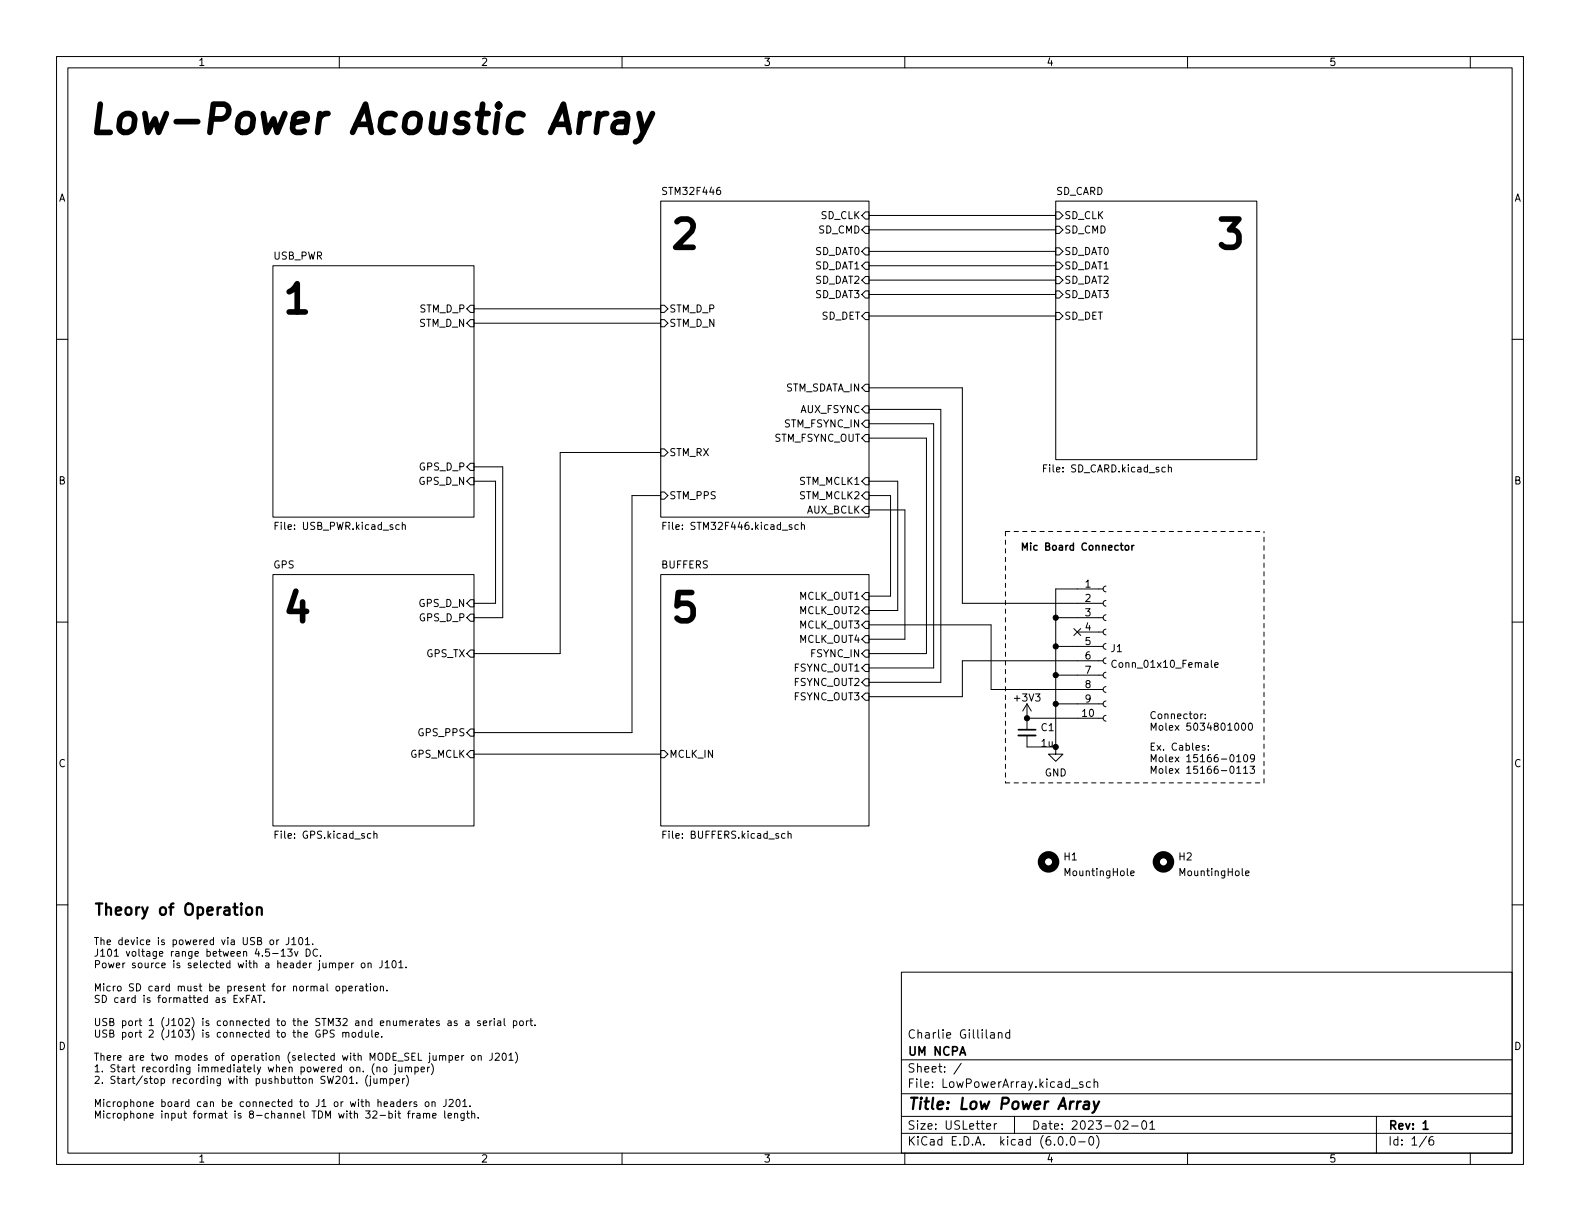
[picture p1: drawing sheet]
<svg xmlns="http://www.w3.org/2000/svg" width="279mm" height="216mm" viewBox="0 0 279 216" stroke-linecap="round" stroke-linejoin="round" font-family="sans-serif">
<g fill="none" stroke="#000" stroke-width=".18">
<path d="M10 10h259.4v195.9h-259.4zM12 12h255.4v191.9h-255.4zM60 10v2M110 10v2M160 10v2M210 10v2M260 10v2M116.8 35.6h36.9v55.8h-36.9zM153 37.5h.7v1.2h-.7l-.6-.6zM153.7 38.1h33M186.7 35.6h35.5v45.7h-35.5zM186.7 37.5h.6l.7 .6-.7 .6h-.6z"/>
<path d="M10 60h2M48.3 47h35.5v44.4h-35.5zM83.2 54h.6v1.2h-.6l-.7-.6zM83.2 56.5h.6v1.3h-.6l-.7-.6zM83.8 54.6h33M83.8 57.2h33M116.8 54h.7l.6 .6-.6 .6h-.7zM116.8 56.5h.7l.6 .7-.6 .6h-.7zM153 43.8h.7v1.3h-.7l-.6-.6zM153 55.2h.7v1.3h-.7l-.6-.6zM153 51.4h.7v1.3h-.7l-.6-.6zM153 48.9h.7v1.3h-.7l-.6-.7z"/>
<path d="M153 46.4h.7v1.2h-.7l-.6-.6zM153 40h.7v1.3h-.7l-.6-.7zM153.7 47h33M153.7 49.5h33M153.7 40.6h33M153.7 44.5h33M153.7 55.9h33M153.7 52.1h33M186.7 43.8h.6l.7 .7-.7 .6h-.6zM186.7 46.4h.6l.7 .6-.7 .6h-.6zM186.7 48.9h.6l.7 .6-.7 .7h-.6zM186.7 51.4h.6l.7 .7-.7 .6h-.6z"/>
<path d="M186.7 55.2h.6l.7 .7-.7 .6h-.6zM186.7 40h.6l.7 .6-.7 .7h-.6zM267.4 60h2M116.8 79.4h.7l.6 .6-.6 .6h-.7zM153 67.9h.7v1.3h-.7l-.6-.6zM153 74.3h.7v1.3h-.7l-.6-.7zM153 76.8h.7v1.3h-.7l-.6-.6zM153 71.8h.7v1.2h-.7l-.6-.6zM153.7 68.6h16.5v38.1h24.9M153.7 72.4h12.7v48.3h-12.7M153.7 77.5h10.1v38.1h-10.1M153.7 74.9h11.4v43.2h-11.4"/>
<path d="M48.6 93h.5M49.2 92.4h-.6v1.2M70.6 92.8h-.4l-.2 .2 .1 .6h.5M71.1 92.9l.2-.1h.3l.1 .8M71.1 92.4v1.2M83.2 81.9h.6v1.3h-.6l-.7-.6zM83.2 84.5h.6v1.2h-.6l-.7-.6zM83.8 82.6h5.1v26.6h-5.1M83.8 85.1h3.8v21.6h-3.8M116.8 87h.7l.6 .6-.6 .7h-.7zM116.8 80h-17.7v35.6h-15.3M116.8 87.6h-5v41.9h-28"/>
<path d="M117.2 93h.4M117.8 92.4h-.6v1.2M141.2 92.8h-.4l-.2 .2 .1 .6h.5M141.7 92.9l.2-.1h.3l.1 .8M141.7 92.4v1.2M153 87h.7v1.3h-.7l-.6-.7zM153 84.5h.7v1.2h-.7l-.6-.6zM153 89.5h.7v1.3h-.7l-.6-.6zM153.7 90.2h6.3v22.8h-6.3M153.7 85.1h5v22.9h-5M153.7 87.6h3.8v17.8h-3.8M206.6 82.7l.2-.1 .3 .1v.8"/>
<path d="M206.6 82.2v1.3M10 110h2M48.3 101.6h35.5v44.5h-35.5zM83.2 114.9h.6v1.3h-.6l-.7-.6zM83.2 108.6h.6v1.3h-.6l-.7-.7zM83.2 106h.6v1.3h-.6l-.7-.6zM116.8 101.6h36.9v44.5h-36.9zM153 104.8h.7v1.2h-.7l-.6-.6zM153 107.3h.7v1.3h-.7l-.6-.6zM153 109.9h.7v1.2h-.7l-.6-.6zM153 114.9h.7v1.3h-.7l-.6-.6zM153 117.5h.7v1.2h-.7l-.6-.6z"/>
<path d="M153 112.4h.7v1.3h-.7l-.6-.7zM153.7 110.5h21.6v11.4h19.8M186.7 119.4h8.4M186.7 114.3h8.4M186.7 109.2h8.4M189.9 111.2l1.2 1.2M190.5 111.8h4.6M191.1 111.2l-1.2 1.2M195.1 116.8h-24.9v6.4h-16.5M195.1 104.1h-8.4v28M195.6 118.9l-.4 .1-.1 .4 .1 .3 .4 .2M195.6 116.3l-.4 .2-.1 .3 .1 .4 .4 .1"/>
<path d="M195.6 113.8l-.4 .1-.1 .4 .1 .4 .4 .1M195.6 111.3l-.4 .1-.1 .4 .1 .3 .4 .2M195.6 108.7l-.4 .2-.1 .3 .1 .4 .4 .1M195.6 106.2l-.4 .1-.1 .4 .1 .3 .4 .2M195.6 103.6l-.4 .2-.1 .3 .1 .4 .4 .1M197.4 116.9a.6 .6 0 0 0-.8 .4 .6 .6 0 0 0 .6 .7l.2-.1M214.8 117.6l.6-.1v-.3h-.4l-.2 .1 .1 .7h.5M267.4 110h2M83.2 128.9h.6v1.3h-.6l-.7-.7zM83.2 132.7h.6v1.3h-.6l-.7-.6zM83.8 133.4h33M116.8 132.7h.7l.6 .7-.6 .6h-.7z"/>
<path d="M153 120h.7v1.3h-.7l-.6-.6zM153 122.6h.7v1.2h-.7l-.6-.6zM181.6 127h13.5M181.6 124.5l-.8 1.2M181.6 124.5v4.5M181.6 130v2.1h5.1M181.6 124.5l.8 1.2M186.7 132.1v1.3h1.3l-1.3 1.2-1.3-1.2h1.3M186.7 124.5h8.4M195.6 126.5l-.4 .1-.1 .4 .1 .4 .4 .1M195.6 124l-.4 .1-.1 .4 .1 .3 .4 .2M195.6 121.4l-.4 .2-.1 .3 .1 .4 .4 .1"/>
<path d="M212.3 126.2v.9M212.7 126.2l-.4 .3M213.1 131.9l-.3-.1-.2 .2 .1 .2 .4 .1v.3h-.5M213.1 127v.1M213.1 126.3v.1M213.7 132.5v.2M213.7 131.9v.1M218.5 127.9h.1a.68 .68 0 0 1 .5 .6 .68 .68 0 0 1-.5 .6 .84 .84 0 0 1-.1-1.2zM218.7 133.8l.4-.4v1.3M218.7 135.8l.4-.3v1.3M218.7 134.7h.7M218.7 136.8h.7"/>
<path d="M219.7 128l.1-.1a.68 .68 0 0 1 .5 .6 .68 .68 0 0 1-.5 .6l-.1-.1-.2-.4zM219.9 135.8l.4-.3v1.3M219.9 136.8h.7M220.1 133.5l.1-.1a.68 .68 0 0 1 .4 .7 .68 .68 0 0 1-.4 .6 .84 .84 0 0 1-.1-1.2zM220.9 128l.2-.1a.68 .68 0 0 1 .4 .6 .68 .68 0 0 1-.4 .6l-.2-.1-.1-.4zM221.1 135.5h.7l-.4 .5 .4 .1v.5l-.2 .2-.5-.2M221.8 134l-.2 .2h-.2l-.3-.2 .1-.5 .4-.1 .2 .2a.84 .84 0 0 1-.3 1.1h-.3M10 160h2M48.6 147.6h.5M49.2 147h-.6v1.2M66.1 147.5l.2-.1h.3l.1 .8M66.1 147v1.2"/>
<path d="M117.2 147.6h.4M117.8 147h-.6v1.2M138.8 147.4h-.4l-.2 .2 .1 .6h.5M139.4 147.5l.1-.1h.3l.1 .8M139.4 147v1.2M200 154.4l.6-.1-.1-.2-.4-.1-.1 .2v.6h.5M220.3 154.4l.6-.1-.1-.2-.3-.1-.2 .2v.6h.5M267.4 160h2M42 176h-.6v1.3h.6M42.4 176.4l.7 .9M43.1 176.4l-.7 .9M43.6 176.6h.4"/>
<path d="M44.2 176h-.6v1.3M44.5 177.3l.4-1.3 .4 1.3M44.6 176.9h.6M45.9 176v1.3M46.7 177.1v.2M48.2 168.6h1M48.9 166.2v.8M49.3 166.2l-.4 .2M49.7 168.2l.4-.4v1.3M49.7 169.1h.8M50.9 167.8h.8l-.5 .5 .4 .1v.6l-.2 .1-.5-.1M51.1 165.8v.9a.41 .41 0 0 1-.5 .3"/>
<path d="M51.6 166.1l.4-.3v1.2M51.6 167h.7M52.1 168.2l.3 .9 .3-.9M52.9 165.9l.2-.1a.68 .68 0 0 1 .5 .6 .68 .68 0 0 1-.5 .6l-.2-.1-.1-.3zM54 166.1l.4-.3v1.2M54 167h.7M54.1 167.8a.64 .64 0 0 1 .8 .6 .64 .64 0 0 1-.8 .7zM55.3 166.9v.1M56.1 167.9a.6 .6 0 0 0-.8 .5 .6 .6 0 0 0 .6 .7l.2-.1M56.7 169v.1M59.5 174.4h.3l.3 .2v.4l-.3 .2h-.3l-.1-.2zM60.6 174.4h.4l.2 .2-.1 .6h-.5"/>
<path d="M60.6 174.4v1.2M61 170.7l.6-.1v-.3h-.4l-.2 .2 .1 .6h.5M61.7 174.8l.6-.1-.1-.3h-.3l-.2 .2 .1 .6h.4M62.2 170.3v.8M62.5 170.3l-.3 .2M62.9 174.4v.8M63.2 174.4l-.3 .2M63.6 174.4h.5l.1 .8M64 170.3h.3l.2 .2v.4l-.2 .2h-.3l-.1-.2zM64.2 174.7h-.4l-.2 .2 .2 .3h.4M64.6 174.4h.5M64.8 173.9v1.1l.3 .2"/>
<path d="M65.1 170.4l.2-.1h.3v.8M65.1 170.3v.8M65.5 173.9v.2M65.5 174.4v.8M66.2 174.4h.3l.2 .2v.4l-.2 .2h-.3l-.1-.2zM67.3 174.5l.1-.1h.3l.1 .8M67.3 174.4v.8M67.6 169.9v.9a.41 .41 0 0 1-.5 .3M68.1 170.2l.4-.3v1.2M68.1 171.1h.7M68.4 175.1v.1M69.4 170l.2-.1a.68 .68 0 0 1 .5 .6 .68 .68 0 0 1-.5 .6l-.2-.1-.1-.4z"/>
<path d="M70.5 170.2l.4-.3v1.2M70.5 171.1h.8M71.8 171v.1M159.4 171.9h108v32h-108zM57.2 182.8l.6-.1 .1-.1-.1-.4-.6-.1v1.3M59.1 182.2l-.5-.1-.2 .1v.4l.6 .3 .1 .3-.2 .2-.5-.1M60.6 182.7l.2-.1h.3l.1 .8M60.6 182.6v.8M60.8 190.4l.1-.1a.68 .68 0 0 1 .5 .6 .68 .68 0 0 1-.5 .7 .84 .84 0 0 1-.1-1.2zM61.2 182.7l.1-.1h.3l.1 .8M61.8 190.7l.4-.4v1.3M61.8 191.6h.7"/>
<path d="M62.4 182.6h.3l.2 .2v.4l-.2 .2-.3-.1-.2-.1zM63.1 191.5v.1M64 182.6h-.4l-.2 .2 .1 .5h.5M64 182.1v1.3M64.6 182.6l.1 .7 .3 .1 .1-.1M65 190.1a1.46 1.46 0 0 0 0 2M65.1 182.6v.8M65.5 190.7v1.1l-.2 .2M65.5 190.3v.1M65.8 182.1v1.1l.1 .2M66.1 190.7l.1 .8 .3 .1 .2-.1M66.2 188.1a1.46 1.46 0 0 0 0 1.9"/>
<path d="M66.4 183l.6-.1-.1-.3h-.4l-.1 .1v.6h.5M66.7 188.8l.1-.1h.3l.1 .8M66.7 188.7v.8M66.7 190.7v.9M67.3 190.9l.1-.2 .3 .1 .1 .8M67.3 190.7v.9M67.5 183.3v.1M67.8 190.9l.2-.2 .3 .1 .1 .8M67.9 188.7h.3l.2 .2v.4l-.2 .2h-.3l-.2-.2zM69 190.8l.3-.1 .3 .3-.2 .5h-.4M69 190.7v1.3M69.9 188.7v1.1l-.2 .2"/>
<path d="M69.9 196.4v.2M69.9 196.9v.8M70 191.2l.7-.2-.1-.2-.4-.1-.2 .2 .1 .6h.5M70.3 196.9h.5M70.5 188.7l.1 .8h.3l.2-.1M70.5 196.4v1.1l.3 .2M70.8 194.9l-.4-.1-.2 .3 .1 .5h.5M70.8 194.4v1.3M71.1 188.7v.8M71.2 190.7v.9M71.3 195.2l.6-.1v-.2l-.4-.1-.2 .2 .1 .6h.5M71.6 190.7l-.4 .3"/>
<path d="M71.7 188.8l.2-.1h.3v.8M71.7 188.7v.8M71.9 190.1a1.46 1.46 0 0 1 0 2M72 196.9h.5M72.2 188.9l.2-.2h.3l.1 .8M72.5 194.8v.9M72.5 196.4l-.3 .2v1.1M72.8 194.8l-.3 .3M73 196.9v.8M73.3 196.9l-.3 .2M73.4 188.7h.3l.3 .2-.1 .6h-.5M73.4 188.7v1.3"/>
<path d="M73.7 194.9l-.3-.1-.2 .2 .1 .2 .4 .1v.3h-.5M73.7 196.9h.5l.1 .8M74.3 197.2h-.4l-.2 .2 .2 .3 .4-.1M74.5 189.1l.6-.1-.1-.3h-.4l-.1 .2v.6h.5M74.9 197l.2-.1h.3v.8M74.9 196.9v.8M75.3 194.9l.3-.1 .3 .3v.3l-.3 .3-.3-.1-.1-.2zM75.4 197l.2-.1h.3l.1 .8M75.6 188.7v.8M76 188.7l-.4 .2M76.3 188.1a1.46 1.46 0 0 1 0 1.9M76.4 194.9l.2-.1 .3 .1v.8"/>
<path d="M76.4 194.8v.9M76.5 197.3l.6-.1v-.3h-.4l-.2 .1 .1 .6h.5M77.7 186.8l.2-.2 .3 .1 .1 .8M78.3 186.8l.2-.2 .3 .1v.8M78.6 196.4v1.1l.2 .2M78.9 194.4v.9a.41 .41 0 0 1-.5 .4M79.2 180.6h.5l.1 .8M79.2 197.3l.6-.1v-.3h-.4l-.2 .1 .1 .6h.5M79.4 186.7l.4-.1 .2 .3-.1 .5h-.5M79.4 194.5l.5-.1 .2 .4-.7 .9h.7M79.4 186.6v1.3M79.8 180.8l-.4 .1-.2 .2 .2 .3 .4-.1"/>
<path d="M80.4 197l.2-.1h.3v.8M80.4 196.9v.8M80.5 187.1l.6-.2v-.2l-.4-.1-.2 .2 .1 .6h.5M80.8 194.5l.1-.1a.68 .68 0 0 1 .5 .6 .68 .68 0 0 1-.5 .7l-.1-.2-.2-.3zM80.8 180.6l-.3-.1-.2 .2 .1 .2 .4 .1v.3h-.5M81.7 186.6v.9M81.8 194.8l.4-.4v1.3M81.8 195.7h.8M82 186.6l-.3 .3M82.1 196.9v1l-.3 .2h-.3M82.1 196.9h-.4l-.2 .2 .1 .5h.5M82.4 180.6h.5v.8"/>
<path d="M82.5 196.9h.5M82.7 196.4v1.1l.3 .2M82.9 180.8l-.4 .1-.2 .2 .2 .3 .4-.1M83.1 195.5v.2M83.4 197l.2-.1h.3l.1 .8M83.4 196.4v1.3M83.5 186.7l.3-.1 .2 .3v.3l-.2 .3-.3-.1-.1-.2zM84.6 186.8l.1-.2 .3 .1 .1 .8M84.6 197.6v.1M84.6 186.6v.9M84.9 180.6l-.3-.1-.2 .2 .1 .2 .4 .1v.3h-.5M85.5 180.9l.6-.1-.1-.2-.3-.1-.2 .2v.6h.5"/>
<path d="M86.6 180.5v.9M87 180.5l-.4 .2M87 186.2v.9a.41 .41 0 0 1-.4 .4M87.4 180.1v.1M87.4 180.5v.9M87.6 186.3l.5-.1 .2 .4-.8 .9h.8M88 180.6h.5l.1 .8M88.6 180.8l-.5 .1-.2 .2 .2 .3 .5-.1M88.9 186.3l.2-.1a.68 .68 0 0 1 .4 .7 .68 .68 0 0 1-.4 .6l-.2-.1-.1-.4zM89.2 180.1v1.1l.1 .2M90 186.6l.4-.4v1.3M90 187.5h.7"/>
<path d="M90.8 180.6l.4-.1 .2 .2-.1 .6h-.5M90.8 180.5v1.3M91.2 186a1.46 1.46 0 0 1 0 2M92 180.6l.3-.1 .2 .2v.4l-.2 .3-.3-.1-.1-.2zM93.1 180.5v.9M93.5 180.5l-.4 .2M93.7 180.5h.5M93.9 180.1v1.1l.3 .2M94.6 181.2v.2M159.4 197.4h108M159.4 193.4h108M159.4 187.4h108"/>
<path d="M170 188l-1.3 1.9M174.5 199.2l.7-.2-.1-.3h-.4l-.2 .2v.7h.6M175.2 182.6h.6v1M175.8 182.9l-.5 .1a.29 .29 0 0 0-.2 .3 .29 .29 0 0 0 .2 .3l.5-.1M175.8 198.7v1M176.3 198.7h-.3l-.2 .3M176.5 182.7l.3-.1h.3l.1 1M176.5 182.6v1M178.5 182.6h-.4l-.3 .3v.4l.2 .2h.5M178.5 182.1v1.5M179.4 197.4v3M189.5 192.4h1.1"/>
<path d="M191.5 191.4l-.4-.1-.2 .2 .1 .2 .5 .2v.3h-.6M192.8 191.4l-.4-.1-.3 .3v.4l.2 .2h.5M193.5 191.4l.2-.1 .3 .1 .1 .9M193.5 190.8v1.5M198.6 198.3l.6-.1 .2 .1 .1 .3-1 1.1h1M200.1 199.1h1.2M202.1 198.2h.2a.81 .81 0 0 1 .5 .6 .81 .81 0 0 1-.3 .8l-.1 .1a.81 .81 0 0 1-.6-.6 .81 .81 0 0 1 .3-.9zM203.3 198.6l.5-.4v1.5M203.3 199.7h.9M243.4 197.4v6.5M60 203.9v2M110 203.9v2"/>
<path d="M159.4 200.4h108M160 203.9v2M187.3 201h.2a.81 .81 0 0 1 .6 .6 .81 .81 0 0 1-.3 .8l-.2 .1a.81 .81 0 0 1-.6-.6 .81 .81 0 0 1 .3-.9zM188.6 202.3v.2M189.5 201h.1a.81 .81 0 0 1 .6 .6 .81 .81 0 0 1-.3 .8l-.1 .1a.81 .81 0 0 1-.6-.6 .81 .81 0 0 1 .3-.9zM190.8 201.9h1.1M192.8 201h.1a.81 .81 0 0 1 .6 .6 .81 .81 0 0 1-.3 .8l-.2 .1a.81 .81 0 0 1-.5-.6 .81 .81 0 0 1 .3-.9zM193.9 200.8a1.72 1.72 0 0 1 0 2.2M210 203.9v2M252.3 200.9l-1.3 1.9M253.4 201a.59 .59 0 0 0-.7 .6v.6l.1 .2 .5 .1 .2-.2v-.5l-.1-.2-.4-.1-.3 .3M260 203.9v2"/>
</g>
<path d="M180.1 129h3M251.7 198.6l.4-.4v1.5M251.7 199.7h.8" fill="none" stroke="#000" stroke-width=".3"/>
<path d="M43.7 160.5a.54 .54 0 0 1 .9 .3v.6a.54 .54 0 0 1-.5 .4 .54 .54 0 0 1-.6-.4v-.6zM45.4 160.6a.5 .5 0 0 1 .9 .1v1.1M45.4 160.4v1.4M191.8 194.9l.2-.1 .5 .1v1.2M192.6 195.2l-.7 .1a.4 .4 0 0 0-.3 .4 .4 .4 0 0 0 .2 .4l.7-.1M193.4 194.8l.3 1.3M194.4 194.8l-.9 1.8-.3 .2" fill="none" stroke="#000" stroke-width=".4"/>
<path d="M180.1 130h3" fill="none" stroke="#000" stroke-width=".33"/>
<g fill="none" stroke="#000" stroke-width="1.3">
<circle cx="185.4" cy="152.4" r="1.27"/>
<circle cx="205.7" cy="152.4" r="1.27"/>
</g>
<path d="M199.1 96.5l.3-.1 .2 .3v.3l-.2 .3-.3-.1-.1-.2zM200.2 96.4v.9M200.5 96.4l-.3 .3" fill="none" stroke="#000" stroke-width=".25"/>
<path d="M107.3 20.1a1.48 1.48 0 0 0-1.6 .9M108.9 20.3l.5-.2h1l.4 .2 .2 .5-.3 2.6M110.9 21.3l-.5 .2h-1.1a1 1 0 0 0-.9 .9 1 1 0 0 0 .6 1h1.2l.5-.2M113 20.1l.8 3.3M115.4 20.1l-2.2 4.5-.8 .5" fill="none" stroke="#000" stroke-width="1"/>
<path d="M177.8 94v44.4M177.8 94h45.7M177.8 138.4h45.7M223.5 138.4v-44.4" fill="none" stroke="#000" stroke-width=".18" stroke-dasharray=".8 .8"/>
<g fill="#000" stroke="#000" stroke-width=".18">
<circle cx="186.7" cy="119.4" r=".46"/>
<circle cx="186.7" cy="114.3" r=".46"/>
<circle cx="186.7" cy="109.2" r=".46"/>
<circle cx="181.6" cy="127" r=".46"/>
<circle cx="186.7" cy="124.5" r=".46"/>
<circle cx="186.7" cy="132.1" r=".46"/>
</g>
<g font-size="7">
<text x="15.2" y="23.6">Low-Power Acoustic Array</text>
<text x="118.1" y="44">2</text>
<text x="214.6" y="44">3</text>
<text x="49.5" y="55.4">1</text>
<text x="49.5" y="110">4</text>
<text x="118.1" y="110">5</text>
</g>
<g font-size="2.8">
<text x="16.5" y="161.9">Theory of Operation</text>
<text x="160.4" y="196.2">Title: Low Power Array</text>
</g>
<g font-size="2.1">
<text x="160.4" y="183.6">Charlie Gilliland</text>
<text x="160.4" y="189.7">Sheet: /</text>
<text x="160.4" y="186.7">UM NCPA</text>
<text x="160.4" y="192.4">File: LowPowerArray.kicad_sch</text>
<text x="160.4" y="202.5">KiCad E.D.A. kicad (6.0.0-0)</text>
<text x="160.4" y="199.7">Size: USLetter</text>
<text x="182.4" y="199.7">Date: 2023-02-01</text>
<text x="245.4" y="199.7">Rev: 1</text>
<text x="245.4" y="202.5">Id: 1/6</text>
</g>
<g font-size="1.8">
<text x="35" y="11.6">1</text>
<text x="85" y="11.6">2</text>
<text x="135" y="11.6">3</text>
<text x="185" y="11.6">4</text>
<text x="235" y="11.6">5</text>
<text x="10.3" y="35.6">A</text>
<text x="117.4" y="34.5">STM32F446</text>
<text x="186.7" y="34.5">SD_CARD</text>
<text x="267.7" y="35.6">A</text>
<text x="144.7" y="41.3">SD_CMD</text>
<text x="145.1" y="38.7">SD_CLK</text>
<text x="188.2" y="38.7">SD_CLK</text>
<text x="188.2" y="41.3">SD_CMD</text>
<text x="48.3" y="45.9">USB_PWR</text>
<text x="144.2" y="45.1">SD_DAT0</text>
<text x="144.2" y="47.6">SD_DAT1</text>
<text x="188.2" y="45.1">SD_DAT0</text>
<text x="188.2" y="47.6">SD_DAT1</text>
<text x="144.2" y="52.7">SD_DAT3</text>
<text x="144.2" y="50.2">SD_DAT2</text>
<text x="188.2" y="50.2">SD_DAT2</text>
<text x="188.2" y="52.7">SD_DAT3</text>
<text x="74.1" y="57.8">STM_D_N</text>
<text x="74.2" y="55.2">STM_D_P</text>
<text x="118.3" y="55.2">STM_D_P</text>
<text x="118.3" y="57.8">STM_D_N</text>
<text x="145.2" y="56.5">SD_DET</text>
<text x="188.2" y="56.5">SD_DET</text>
<text x="138.6" y="69.2">STM_SDATA_IN</text>
<text x="138.7" y="75.6">STM_FSYNC_IN</text>
<text x="141.5" y="73">AUX_FSYNC</text>
<text x="74.2" y="83.2">GPS_D_P</text>
<text x="118.3" y="80.6">STM_RX</text>
<text x="136.8" y="78.1">STM_FSYNC_OUT</text>
<text x="185" y="83.5">File: SD_CARD.kicad_sch</text>
<text x="10.3" y="85.7">B</text>
<text x="74.1" y="85.7">GPS_D_N</text>
<text x="118.3" y="88.3">STM_PPS</text>
<text x="141.4" y="88.3">STM_MCLK2</text>
<text x="141.4" y="85.7">STM_MCLK1</text>
<text x="267.7" y="85.7">B</text>
<text x="49.2" y="93.7">File: USB_PWR.kicad_sch</text>
<text x="118.3" y="93.7">File: STM32F446.kicad_sch</text>
<text x="142.6" y="90.8">AUX_BCLK</text>
<text x="48.3" y="100.5">GPS</text>
<text x="116.9" y="100.5">BUFFERS</text>
<text x="180.3" y="97.3">Mic Board Connector</text>
<text x="74.1" y="107.3">GPS_D_N</text>
<text x="141.4" y="106">MCLK_OUT1</text>
<text x="191.9" y="103.9">1</text>
<text x="191.9" y="106.4">2</text>
<text x="74.2" y="109.9">GPS_D_P</text>
<text x="141.4" y="108.6">MCLK_OUT2</text>
<text x="141.4" y="111.1">MCLK_OUT3</text>
<text x="141.4" y="113.7">MCLK_OUT4</text>
<text x="191.9" y="109">3</text>
<text x="191.9" y="111.5">4</text>
<text x="75.4" y="116.2">GPS_TX</text>
<text x="140.5" y="118.7">FSYNC_OUT1</text>
<text x="143.5" y="116.2">FSYNC_IN</text>
<text x="191.9" y="114">5</text>
<text x="191.9" y="116.6">6</text>
<text x="191.9" y="119.1">7</text>
<text x="196.5" y="115.3">J1</text>
<text x="197.3" y="118.1">Conn_01x10_Female</text>
<text x="140.5" y="121.3">FSYNC_OUT2</text>
<text x="140.5" y="123.8">FSYNC_OUT3</text>
<text x="179.5" y="124">+3V3</text>
<text x="191.9" y="121.7">8</text>
<text x="191.9" y="124.2">9</text>
<text x="74.1" y="130.2">GPS_PPS</text>
<text x="184.1" y="129.3">C1</text>
<text x="191.4" y="126.7">10</text>
<text x="203.2" y="127.1">Connector:</text>
<text x="203.2" y="129.2">Molex 5034801000</text>
<text x="10.3" y="135.6">C</text>
<text x="72.5" y="134">GPS_MCLK</text>
<text x="118.3" y="134">MCLK_IN</text>
<text x="184.2" y="132">1u</text>
<text x="184.7" y="137.3">GND</text>
<text x="203.2" y="132.7">Ex. Cables:</text>
<text x="203.2" y="134.8">Molex 15166-0109</text>
<text x="203.2" y="136.8">Molex 15166-0113</text>
<text x="267.7" y="135.6">C</text>
<text x="49.2" y="148.3">File: GPS.kicad_sch</text>
<text x="117.8" y="148.3">File: BUFFERS.kicad_sch</text>
<text x="188.2" y="152.1">H1</text>
<text x="188.5" y="154.9">MountingHole</text>
<text x="208.5" y="152.1">H2</text>
<text x="208.8" y="154.9">MountingHole</text>
<text x="16.5" y="167.1">The device is powered via USB or J101.</text>
<text x="16.5" y="169.1">J101 voltage range between 4.5-13v DC.</text>
<text x="16.5" y="171.2">Power source is selected with a header jumper on J101.</text>
<text x="16.5" y="175.3">Micro SD card must be present for normal operation.</text>
<text x="16.5" y="177.3">SD card is formatted as ExFAT.</text>
<text x="10.3" y="185.7">D</text>
<text x="16.5" y="181.4">USB port 1 (J102) is connected to the STM32 and enumerates as a serial port.</text>
<text x="16.5" y="183.5">USB port 2 (J103) is connected to the GPS module.</text>
<text x="267.7" y="185.7">D</text>
<text x="16.5" y="187.5">There are two modes of operation (selected with MODE_SEL jumper on J201)</text>
<text x="16.5" y="189.6">1. Start recording immediately when powered on. (no jumper)</text>
<text x="16.5" y="191.6">2. Start/stop recording with pushbutton SW201. (jumper)</text>
<text x="16.5" y="195.7">Microphone board can be connected to J1 or with headers on J201.</text>
<text x="16.5" y="197.8">Microphone input format is 8-channel TDM with 32-bit frame length.</text>
<text x="35" y="205.6">1</text>
<text x="85" y="205.6">2</text>
<text x="135" y="205.6">3</text>
<text x="185" y="205.6">4</text>
<text x="235" y="205.6">5</text>
</g>
</svg>
